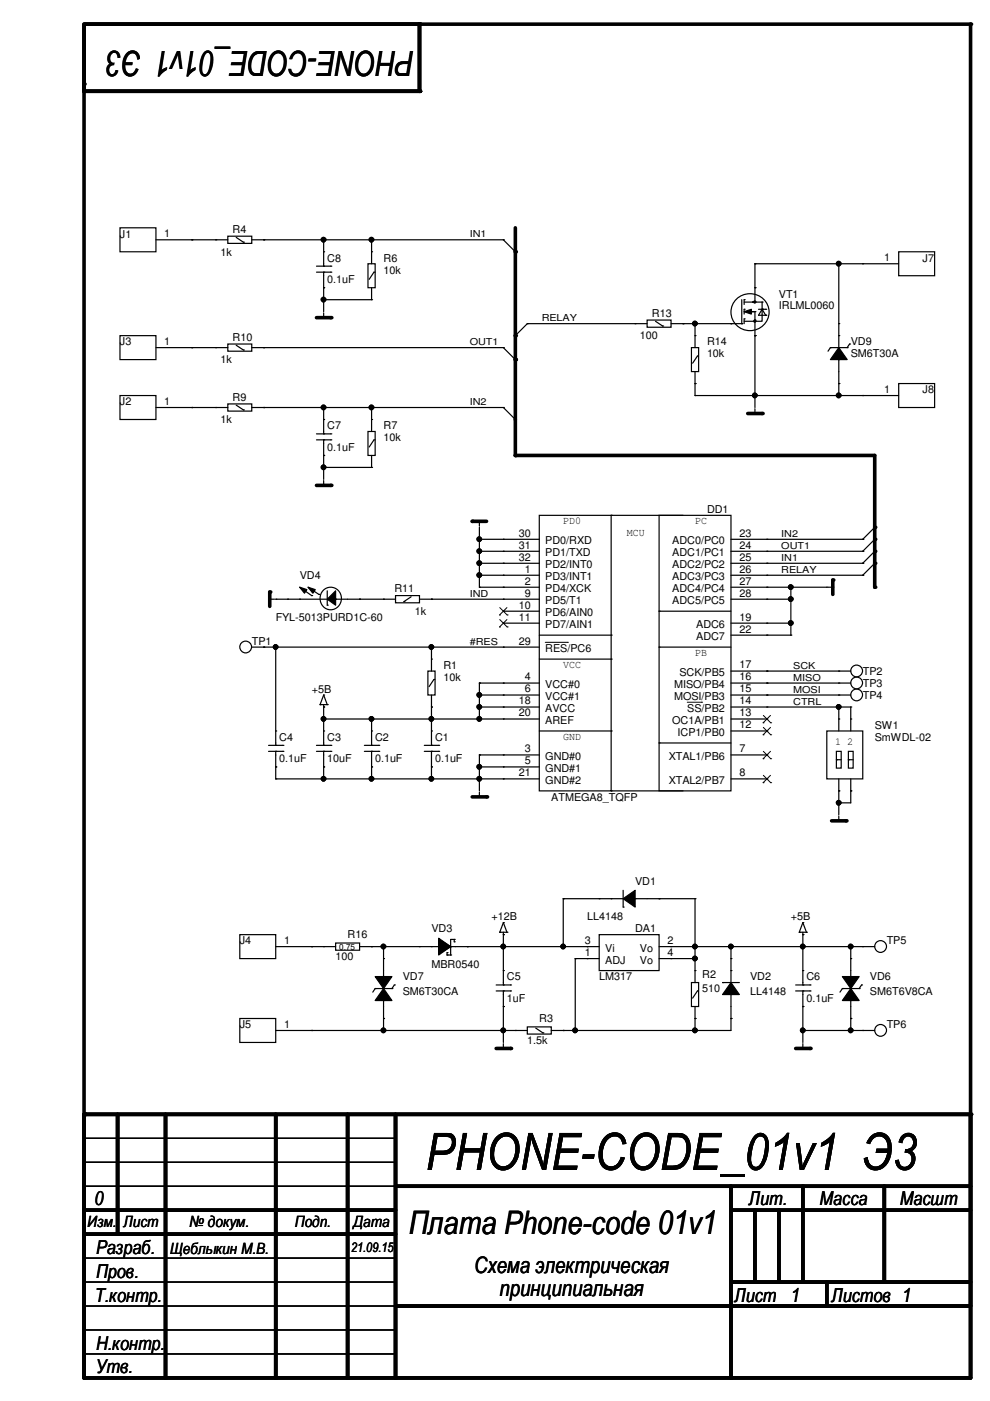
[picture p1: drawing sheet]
<svg xmlns="http://www.w3.org/2000/svg" width="210mm" height="297mm" viewBox="0 0 210 297" stroke-linecap="round" stroke-linejoin="round" font-family="sans-serif">
<g fill="none" stroke="#000" stroke-width=".76">
<path d="M17.8 5.1h188v287h-188v-286.7M88.9 5.1v14.2h-71.1M109.3 48.3v48.3h76.2v27.9M67.1 67.4h3M158.5 87.7h3.1M67.1 102.9h3M100.1 110.5h3.1M57.2 125.5v3.1M176.6 123v3M100.1 169h3.1M176.3 174h3.1M18.1 236.3h187.7"/>
<path d="M24.9 236.3v25.4M35.1 236.3v55.8M58.5 236.3v55.8M73.7 236.3v55.8M83.9 236.3v55.8M105.2 222.3h3M168.7 222.3h3M17.8 256.6h66.1M83.9 251.5h121.9M155 251.5v40.6M155 256.6h50.8M160.1 256.6v15.2"/>
<path d="M165.1 256.6v15.2M170.2 251.5v20.3M187.5 251.5v20.3M17.8 261.7h66.1M83.9 276.9h121.9M155 271.8h50.8M175.3 271.8v5.1"/>
</g>
<g fill="#000">
<circle cx="17.8" cy="17.8" r=".38"/>
<circle cx="17.8" cy="19.3" r=".38"/>
<circle cx="88.9" cy="19.3" r=".38"/>
<circle cx="88.9" cy="5.1" r=".38"/>
<circle cx="205.8" cy="5.1" r=".38"/>
<circle cx="109.3" cy="53.4" r=".38"/>
<circle cx="70.1" cy="67.4" r=".38"/>
<circle cx="109.3" cy="71.2" r=".38"/>
<circle cx="109.3" cy="76.2" r=".38"/>
<circle cx="109.3" cy="96.6" r=".38"/>
<circle cx="161.6" cy="87.7" r=".38"/>
<circle cx="70.1" cy="102.9" r=".38"/>
<circle cx="100.1" cy="110.5" r=".38"/>
<circle cx="185.5" cy="114.3" r=".38"/>
<circle cx="185.5" cy="116.9" r=".38"/>
<circle cx="185.5" cy="119.4" r=".38"/>
<circle cx="185.5" cy="111.8" r=".38"/>
<circle cx="57.2" cy="125.5" r=".38"/>
<circle cx="176.6" cy="123" r=".38"/>
<circle cx="185.5" cy="124.5" r=".38"/>
<circle cx="103.2" cy="169" r=".38"/>
<circle cx="179.4" cy="174" r=".38"/>
<circle cx="17.8" cy="236.3" r=".38"/>
<circle cx="18.1" cy="236.3" r=".38"/>
<circle cx="108.2" cy="222.3" r=".38"/>
<circle cx="171.7" cy="222.3" r=".38"/>
<circle cx="205.8" cy="236.3" r=".38"/>
<circle cx="17.8" cy="256.6" r=".38"/>
<circle cx="83.9" cy="251.5" r=".38"/>
<circle cx="155" cy="256.6" r=".38"/>
<circle cx="17.8" cy="261.7" r=".38"/>
<circle cx="24.9" cy="261.7" r=".38"/>
<circle cx="83.9" cy="276.9" r=".38"/>
<circle cx="155" cy="271.8" r=".38"/>
<circle cx="160.1" cy="271.8" r=".38"/>
<circle cx="165.1" cy="271.8" r=".38"/>
<circle cx="170.2" cy="271.8" r=".38"/>
<circle cx="175.3" cy="276.9" r=".38"/>
<circle cx="187.5" cy="271.8" r=".38"/>
<circle cx="17.8" cy="292.1" r=".38"/>
<circle cx="35.1" cy="292.1" r=".38"/>
<circle cx="58.5" cy="292.1" r=".38"/>
<circle cx="73.7" cy="292.1" r=".38"/>
<circle cx="83.9" cy="292.1" r=".38"/>
<circle cx="155" cy="292.1" r=".38"/>
</g>
<g fill="none" stroke="#000" stroke-width=".25">
<path d="M25.4 48.3h7.7v5.1h-7.7zM33.1 50.8h15.2M40.7 50.8h.1M45.8 50.8h.1M48.3 50.1h5.1v1.5h-5.1zM50.1 50.3l1.5 1.1M51.6 51.4h.1M53.4 50.8h53.3M55.9 50.8h.1M67.1 57.7h3M67.1 56.4h3M68.6 56.4h.1"/>
<path d="M68.6 57.7h.1M68.6 53.4h.1M68.6 50.8h.1M68.6 50.8v5.6M68.6 57.7v8.4M70.1 57.7h.1M70.1 56.4h.1M78 55.9h1.5v5.1h-1.5zM78.8 53.4h.1M78.8 50.8h.1M78.8 50.8v5.1M79.3 57.7h.1"/>
<path d="M79.3 57.7l-1 1.5M106.7 50.8h.1M106.7 50.8l2.6 2.6M160.1 55.9h.1M160.1 55.9v8.2M160.1 55.9h30.4M177.8 55.9h.1M177.8 55.9v17.8M182.9 55.9h.1M190.5 53.4h7.7v5.1h-7.7zM25.4 71.2h7.7v5h-7.7zM33.1 73.7h15.2"/>
<path d="M40.7 73.7h.1M45.8 73.7h.1M48.3 72.9h5.1v1.6h-5.1zM50.1 73.2l1.5 1M51.6 74.2h.1M53.4 73.7h53.3M55.9 73.7h.1M68.6 67.4h.1M68.6 61h.1M68.6 63.5h.1M68.6 66.3v1.1M68.6 63.5h10.2"/>
<path d="M78.8 63.5h.1M78.8 61v2.5M106.7 73.7h.1M109.3 71.2h.1M109.3 71.2v5l-2.6-2.5M111.8 68.6h.1M111.8 68.6l-2.5 2.6M111.8 68.6h25.4M134.7 68.6h.1M137.2 67.9h5.1v1.5h-5.1zM139 68.1l1.5 1M140.5 69.1h.1"/>
<path d="M142.3 68.6h15M144.8 68.6h.1M146.6 73.7h1.5v5.1h-1.5zM147.4 71.2h.1M147.4 68.6h.1M147.4 68.6v5.1M147.4 78.8v5.1M147.9 75.5h.1M147.9 75.5l-1 1.5M155 68.6h.1M156.2 63.4a4 4 0 0 1 6.1 .5 4 4 0 0 1-1.7 5.9 4 4 0 0 1-4.9-1.4 4 4 0 0 1 .5-5zM157.3 68.6h.1"/>
<path d="M157.3 63.5v5.1M157.8 66.1l1.5-.5v1zM157.8 63.5h.1M157.8 67.6h.1M157.8 65.6h.1M157.8 68.1h2.3M157.8 66.1h2.3M157.8 64.1h3.8M157.8 63.5v1.1M157.8 65.6v1M157.8 67.6v1M159.6 66.1h.1"/>
<path d="M159.6 64.1h.1M159.9 63.9h.3v.3h-.3zM159.9 67.9h.3v.3h-.3zM160.1 68.1h.1M160.1 71.2h.1M160.1 64.1h.1M160.1 66.1h.1M160.1 67.9h.1M160.1 61h.1M160.1 66.1v20.3M160.8 65.6h1.5M161.6 65.6h.1"/>
<path d="M161.6 64.1v4h-1.5M161.6 64.1h.1M161.6 65.6l-.8 1.2h1.5M161.6 65.6l.7 1.2M162.3 65.6h.1M162.3 66.8h.1M176.1 73.7h.1M176.1 73.7h3.5M176.1 73.7l-.5 .8M177.8 73.7l1.8 2.5h-3.5zM177.8 76.2h.1M177.8 71.2h.1"/>
<path d="M177.8 68.6h.1M177.8 76.2v7.7M179.6 73.7h.1M180.1 72.9h.1M180.1 72.9l-.5 .8M25.4 83.9h7.7v5h-7.7zM33.1 86.4h15.2M40.7 86.4h.1M45.8 86.4h.1M48.3 85.6h5.1v1.6h-5.1zM50.1 85.9l1.5 1M51.6 86.9h.1"/>
<path d="M53.4 86.4h53.3M55.9 86.4h.1M67.1 93.3h3M67.1 92h3M68.6 92h.1M68.6 93.3h.1M68.6 88.9h.1M68.6 96.6h.1M68.6 86.4h.1M68.6 99.1h.1M68.6 86.4v5.6M68.6 93.3v8.3"/>
<path d="M68.6 99.1h10.2M70.1 93.3h.1M70.1 92h.1M78 91.5h1.5v5.1h-1.5zM78.8 99.1h.1M78.8 88.9h.1M78.8 86.4h.1M78.8 86.4v5.1M78.8 96.6v2.5M79.3 93.3h.1M79.3 93.3l-1 1.5M106.7 86.4h.1"/>
<path d="M106.7 86.4l2.6 2.5M147.4 81.3h.1M147.4 83.9h.1M147.4 83.9h43.1M160.1 87.7h.1M160.1 83.9h.1M160.1 86.7v1M177.8 81.3h.1M177.8 83.9h.1M182.9 83.9h.1M190.5 81.3h7.7v5.1h-7.7zM68.6 102.9h.1"/>
<path d="M68.6 101.9v1M101.6 110.5h.1M101.6 114.3h.1M101.6 116.9h.1M101.6 119.4h.1M101.6 110.5v1M101.6 111.8v12.7M101.6 114.3h12.7M101.6 116.9h12.7M101.6 119.4h12.7M106.7 114.3h.1M106.7 116.9h.1"/>
<path d="M106.7 119.4h.1M114.3 109.3h15.3v58.4h-15.3zM129.6 109.3h.1M129.6 109.3h15.2M139.7 109.3h15.3v58.4h-15.3zM155 114.3h27.9M155 116.9h27.9M155 119.4h27.9M162.6 114.3h.1M162.6 116.9h.1M162.6 119.4h.1M182.9 114.3h.1"/>
<path d="M182.9 116.9h.1M182.9 119.4h.1M185.5 111.8l-2.6 2.5M185.5 114.3l-2.6 2.6M185.5 116.9l-2.6 2.5M185.5 119.4l-2.6 2.6M53.4 137.2h60.9M55.9 137.2h.1M57.2 127h.1M57.2 127h1M58.5 137.2h.1M58.5 127h.1"/>
<path d="M58.5 127h10.9M58.5 137.2v20.8M61 127h.1M63.5 124.5l1.6 .5-.5 .8zM63.5 127h.1M63.5 124.5l2.6 1.8M65.3 124.5l1.5 .5-.5 .8zM65.3 124.5l2.3 1.5M66.1 126.3h.1M67.6 126h.1M68.7 125a2.32 2.32 0 0 1 3.1 .3 2.32 2.32 0 0 1 0 3.1 2.32 2.32 0 0 1-3.1 .3 2.51 2.51 0 0 1 0-3.7zM69.4 128.3h.1"/>
<path d="M69.4 125.3v3M70.9 125.5l.3-.2v3l-1.8-1.3zM71.2 127h.1M71.2 127h12.7M76.2 127h.1M81.3 127h.1M83.9 126.3h5v1.5h-5zM85.6 127.6h.1M87.2 126.5l-1.6 1.1M88.9 127h25.4M91.5 127h.1M91.5 139.7h.1"/>
<path d="M91.5 137.2h.1M91.5 137.2v5.1M101.6 124.5h.1M101.6 122h.1M101.6 124.5h12.7M101.6 122h12.7M106.7 124.5h.1M106.7 127h.1M106.7 129.6h.1M106.7 132.1h.1M106.7 137.2h.1M106.7 122h.1"/>
<path d="M106.7 129.6h7.6M106.7 132.1h7.6M114.3 134.7h15.3M114.3 139.7h15.3M129.6 134.7h.1M129.6 139.7h.1M139.7 129.6h.1M139.7 137.2h.1M139.7 137.2h15.3M139.7 129.6h15.3M155 124.5h20.3M155 127h12.7"/>
<path d="M155 134.7h12.7M155 132.1h12.7M155 122h27.9M162.6 127h.1M162.6 122h.1M162.6 132.1h.1M162.6 124.5h.1M162.6 134.7h.1M167.7 124.5h.1M167.7 127h.1M167.7 132.1h.1M167.7 134.7h.1"/>
<path d="M167.7 124.5v10.2M175.3 124.5h.1M175.6 124.5h1M176.6 124.5h.1M182.9 122h.1M56.9 159.3h3.1M56.9 158h3.1M58.5 158h.1M58.5 159.3h.1M58.5 155h.1M58.5 159.3v5.8M60 159.3h.1"/>
<path d="M60 158h.1M67.1 159.3h3M67.1 158h3M67.9 149.4h.1M67.9 149.4h1.5M68.6 149.9h.1M68.6 147.4h.1M68.6 158h.1M68.6 159.3h.1M68.6 155h.1M68.6 152.4h.1M68.6 149.4v8.6"/>
<path d="M68.6 159.3v5.8M68.6 147.4l-.7 2M68.6 147.4l.8 2M68.6 152.4h45.7M69.4 149.4h.1M70.1 159.3h.1M70.1 158h.1M77.3 159.3h3M77.3 158h3M78.8 158h.1M78.8 159.3h.1M78.8 155h.1"/>
<path d="M78.8 152.4h.1M78.8 152.4v5.6M78.8 159.3v5.8M80.3 159.3h.1M80.3 158h.1M90 159.3h3M90 158h3M90.7 142.3h1.5v5.1h-1.5zM91.5 158h.1M91.5 159.3h.1M91.5 155h.1M91.5 149.9h.1"/>
<path d="M91.5 152.4h.1M91.5 147.4v10.6M91.5 159.3v5.8M92 144.1h.1M92 144.1l-1 1.5M93 159.3h.1M93 158h.1M101.6 144.8h.1M101.6 147.4h.1M101.6 152.4h.1M101.6 149.9h.1M101.6 144.8v7.6"/>
<path d="M101.6 144.8h12.7M101.6 147.4h12.7M101.6 149.9h12.7M106.7 152.4h.1M106.7 144.8h.1M106.7 147.4h.1M106.7 149.9h.1M114.3 155h15.3M129.6 155h.1M139.7 157.5h.1M139.7 157.5h15.3M155 144.8h25.4"/>
<path d="M155 147.4h25.4M155 142.3h25.4M155 155h7.6M155 152.4h7.6M155 149.9h25.4M162.6 152.4h.1M162.6 155h.1M162.6 149.9h.1M162.6 147.4h.1M162.6 144.8h.1M162.6 142.3h.1M175.3 155h7.6v10.1h-7.6z"/>
<path d="M177.3 159.3h1.1v3.6h-1.1zM177.8 144.8h.1M177.8 147.4h.1M177.8 152.4h.1M177.8 142.3h.1M177.8 149.9h.1M177.8 149.9v5.1M179.9 159.3h1v3.6h-1zM180.4 152.4h.1M180.4 149.9h.1M180.4 149.9v5.1M58.5 162.6h.1"/>
<path d="M58.5 165.1h.1M58.5 165.1h55.8M68.6 162.6h.1M68.6 165.1h.1M78.8 162.6h.1M78.8 165.1h.1M91.5 162.6h.1M91.5 165.1h.1M101.6 169h.1M101.6 160.1h.1M101.6 165.1h.1M101.6 162.6h.1"/>
<path d="M101.6 160.1v7.6M101.6 167.9v1.1M101.6 160.1h12.7M101.6 162.6h12.7M106.7 160.1h.1M106.7 162.6h.1M106.7 165.1h.1M129.6 167.7h.1M129.6 167.7h15.2M155 160.1h7.6M155 165.1h7.6M162.6 160.1h.1"/>
<path d="M162.6 165.1h.1M177.3 161.1h.1M177.3 161.1h1.1M177.8 174h.1M177.8 167.7h.1M177.8 170.2h.1M177.8 165.1v7.7M177.8 173v1M179.9 161.1h.1M179.9 161.1h1M180.4 167.7h.1M180.4 165.1v5.1h-2.6"/>
<path d="M50.8 198.2h7.7v5h-7.7zM71.2 199.9h5v1.6h-5zM93 198.9l2.5 1.8-2.5 1.8zM96.3 199.2h.1M96.3 199.7h.1M96.3 199.2h-.8v3.3M96.3 199.2v.5M106 197.7h.1M106 197.7h1.5M106.7 198.2h.1M106.7 195.6h.1M106.7 197.7v11.1"/>
<path d="M106.7 195.6l-.7 2.1M106.7 195.6l.8 2.1M107.5 197.7h.1M119.4 190.5h.1M119.4 190.5h12.7M119.4 190.5v10.2M127 198.2h12.7v7.6h-12.7zM127 190.5h.1M129.6 190.5h.1M132.1 190.5l2.6-1.7v3.5zM132.1 192.3h.1M132.1 188.8v3.5"/>
<path d="M134.7 190.5h.1M134.7 190.5h12.7M139.7 190.5h.1M147.4 190.5h.1M147.4 190.5v17.8M169.5 197.7h.1M169.5 197.7h1.5M170.2 198.2h.1M170.2 195.6h.1M170.2 197.7v11.1M170.2 195.6l-.7 2.1M170.2 195.6l.8 2.1"/>
<path d="M171 197.7h.1M50.8 215.9h7.7v5.1h-7.7zM58.5 200.7h12.7M58.5 218.5h53.3M66.1 200.7h.1M66.1 218.5h.1M68.6 200.7h.1M76.2 200.7h50.8M78.8 200.7h.1M79.5 207.1h3.6l-1.8 2.5zM79.5 209.6h.1M79.5 209.6h3.6"/>
<path d="M79.5 209.6l-.5 .8M81.3 209.6l1.8 2.5h-3.6zM81.3 212.1h.1M81.3 207.1h.1M81.3 215.9h.1M81.3 203.2h.1M81.3 200.7h.1M81.3 218.5h.1M81.3 200.7v6.4M81.3 212.1v6.4M83.1 209.6h.1M83.6 208.8h.1"/>
<path d="M83.6 208.8l-.5 .8M88.9 200.7h.1M91.5 200.7h.1M93 202.2h.1M94.8 202.5h.1M94.8 202h.1M94.8 202.5h.7M94.8 202v.5M95.5 200.7h.1M95.5 202.5h.1M95.5 200.7l-2.5-1.5v3M95.5 200.7l-2.5 1.5"/>
<path d="M99.1 200.7h.1M105.2 210.1h3M105.2 208.8h3M106.7 208.8h.1M106.7 210.1h.1M106.7 205.8h.1M106.7 213.4h.1M106.7 200.7h.1M106.7 218.5h.1M106.7 210.1v10.9M108.2 210.1h.1M108.2 208.8h.1"/>
<path d="M109.3 218.5h.1M111.8 217.7h5.1v1.5h-5.1zM113.6 218l1.5 1M115.1 219h.1M119.4 218.5h.1M122 203.2h.1M122 218.5h.1M122 203.2h5M122 203.2v15.3M124.5 200.7h.1M124.5 203.2h.1M139.7 200.7h45.8"/>
<path d="M139.7 203.2h7.7M142.3 200.7h.1M142.3 203.2h.1M146.6 208.3h1.5v5.1h-1.5zM147.4 215.9h.1M147.4 205.8h.1M147.4 200.7h.1M147.4 203.2h.1M147.4 218.5h.1M147.4 213.4v5.1M147.9 210.1h.1M147.9 210.1l-1 1.5"/>
<path d="M153.2 208.3h.1M153.2 208.3h3.6M155 208.3l1.8 2.6h-3.6zM155 210.9h.1M155 205.8h.1M155 203.2h.1M155 215.9h.1M155 200.7h.1M155 210.9v7.6h-38.1M155 200.7v7.6M168.7 210.1h3M168.7 208.8h3"/>
<path d="M170.2 208.8h.1M170.2 210.1h.1M170.2 205.8h.1M170.2 213.4h.1M170.2 200.7h.1M170.2 218.5h.1M170.2 210.1v10.9M170.2 218.5h15.3M171.7 210.1h.1M171.7 208.8h.1M178.6 207.1h3.6l-1.8 2.5zM178.6 209.6h.1"/>
<path d="M178.6 209.6h3.6M178.6 209.6l-.5 .8M180.4 209.6l1.8 2.5h-3.6zM180.4 212.1h.1M180.4 207.1h.1M180.4 215.9h.1M180.4 203.2h.1M180.4 200.7h.1M180.4 218.5h.1M180.4 200.7v6.4M180.4 212.1v6.4M182.2 209.6h.1"/>
<path d="M182.7 208.8h.1M182.7 208.8l-.5 .8M182.9 200.7h.1M182.9 218.5h.1M17.8 237h.1M17.8 236.5v.5M106.7 222.3h.1M106.7 221.3v1M170.2 222.3h.1M170.2 221.3v1M17.8 246.4h.1M17.8 241.3h.1"/>
<path d="M17.8 251.5h.1M17.8 246.4h66.1M17.8 241.3h66.1M17.8 251.5h66.1M17.8 276.9h.1M17.8 271.8h.1M17.8 266.7h.1M17.8 276.9h66.1M17.8 271.8h66.1M17.8 266.7h66.1M17.8 287.1h.1M17.8 282h.1"/>
<path d="M17.8 287.1h66.1M17.8 282h66.1"/>
<circle cx="68.6" cy="50.8" r=".49"/>
<circle cx="78.8" cy="50.8" r=".49"/>
<circle cx="177.8" cy="55.9" r=".49"/>
<circle cx="68.6" cy="63.5" r=".49"/>
<circle cx="147.3" cy="68.6" r=".49"/>
<circle cx="68.6" cy="99.1" r=".49"/>
<circle cx="68.6" cy="86.4" r=".49"/>
<circle cx="78.8" cy="86.4" r=".49"/>
<circle cx="160" cy="83.8" r=".49"/>
<circle cx="177.8" cy="83.8" r=".49"/>
<circle cx="101.6" cy="119.4" r=".49"/>
<circle cx="101.6" cy="114.3" r=".49"/>
<circle cx="101.6" cy="116.9" r=".49"/>
<circle cx="52.1" cy="137.2" r="1.25"/>
<circle cx="58.4" cy="137.2" r=".49"/>
<circle cx="91.5" cy="137.2" r=".49"/>
<circle cx="101.6" cy="121.9" r=".49"/>
<circle cx="167.7" cy="124.5" r=".49"/>
<circle cx="167.7" cy="132.1" r=".49"/>
<circle cx="167.7" cy="127" r=".49"/>
<circle cx="68.6" cy="152.4" r=".49"/>
<circle cx="78.8" cy="152.4" r=".49"/>
<circle cx="91.5" cy="152.4" r=".49"/>
<circle cx="101.6" cy="152.4" r=".49"/>
<circle cx="101.6" cy="147.3" r=".49"/>
<circle cx="101.6" cy="149.9" r=".49"/>
<circle cx="177.8" cy="149.9" r=".49"/>
<circle cx="181.6" cy="147.3" r="1.25"/>
<circle cx="181.6" cy="142.3" r="1.25"/>
<circle cx="181.6" cy="144.8" r="1.25"/>
<circle cx="68.6" cy="165.1" r=".49"/>
<circle cx="78.8" cy="165.1" r=".49"/>
<circle cx="91.5" cy="165.1" r=".49"/>
<circle cx="101.6" cy="162.6" r=".49"/>
<circle cx="101.6" cy="165.1" r=".49"/>
<circle cx="177.8" cy="170.2" r=".49"/>
<circle cx="81.3" cy="218.5" r=".49"/>
<circle cx="81.3" cy="200.7" r=".49"/>
<circle cx="106.7" cy="218.5" r=".49"/>
<circle cx="106.7" cy="200.7" r=".49"/>
<circle cx="119.4" cy="200.7" r=".49"/>
<circle cx="121.9" cy="218.5" r=".49"/>
<circle cx="147.3" cy="218.5" r=".49"/>
<circle cx="147.3" cy="200.7" r=".49"/>
<circle cx="147.3" cy="203.2" r=".49"/>
<circle cx="155" cy="200.7" r=".49"/>
<circle cx="170.2" cy="218.5" r=".49"/>
<circle cx="170.2" cy="200.7" r=".49"/>
<circle cx="180.4" cy="200.7" r=".49"/>
<circle cx="180.4" cy="218.5" r=".49"/>
<circle cx="186.7" cy="200.7" r="1.25"/>
<circle cx="186.7" cy="218.5" r="1.25"/>
</g>
<g fill="#000">
<path d="M63.5 124.5l1.6 .5-.5 .8zM65.3 124.5l1.5 .5-.5 .8zM70.9 125.5l.3-.2v3l-1.8-1.3z"/>
<path d="M157.8 66.1l1.5-.5v1z" fill-rule="evenodd"/>
<path d="M159.9 63.9h.3v.3h-.3z" fill-rule="evenodd"/>
<path d="M159.9 67.9h.3v.3h-.3z" fill-rule="evenodd"/>
<path d="M177.8 73.7l1.8 2.5h-3.5z" fill-rule="evenodd"/>
<path d="M132.1 190.5l2.6-1.7v3.5z" fill-rule="evenodd"/>
<path d="M81.3 209.6l1.8 2.5h-3.6z" fill-rule="evenodd"/>
<path d="M79.5 207.1h3.6l-1.8 2.5z" fill-rule="evenodd"/>
<path d="M93 198.9l2.5 1.8-2.5 1.8z" fill-rule="evenodd"/>
<path d="M155 208.3l1.8 2.6h-3.6z" fill-rule="evenodd"/>
<path d="M180.4 209.6l1.8 2.5h-3.6z" fill-rule="evenodd"/>
<path d="M178.6 207.1h3.6l-1.8 2.5z" fill-rule="evenodd"/>
<circle cx="68.6" cy="50.8" r=".49"/>
<circle cx="78.8" cy="50.8" r=".49"/>
<circle cx="177.8" cy="55.9" r=".49"/>
<circle cx="68.6" cy="63.5" r=".49"/>
<circle cx="147.3" cy="68.6" r=".49"/>
<circle cx="68.6" cy="99.1" r=".49"/>
<circle cx="68.6" cy="86.4" r=".49"/>
<circle cx="78.8" cy="86.4" r=".49"/>
<circle cx="160" cy="83.8" r=".49"/>
<circle cx="177.8" cy="83.8" r=".49"/>
<circle cx="101.6" cy="119.4" r=".49"/>
<circle cx="101.6" cy="114.3" r=".49"/>
<circle cx="101.6" cy="116.9" r=".49"/>
<circle cx="58.4" cy="137.2" r=".49"/>
<circle cx="91.5" cy="137.2" r=".49"/>
<circle cx="101.6" cy="121.9" r=".49"/>
<circle cx="167.7" cy="124.5" r=".49"/>
<circle cx="167.7" cy="132.1" r=".49"/>
<circle cx="167.7" cy="127" r=".49"/>
<circle cx="68.6" cy="152.4" r=".49"/>
<circle cx="78.8" cy="152.4" r=".49"/>
<circle cx="91.5" cy="152.4" r=".49"/>
<circle cx="101.6" cy="152.4" r=".49"/>
<circle cx="101.6" cy="147.3" r=".49"/>
<circle cx="101.6" cy="149.9" r=".49"/>
<circle cx="177.8" cy="149.9" r=".49"/>
<circle cx="68.6" cy="165.1" r=".49"/>
<circle cx="78.8" cy="165.1" r=".49"/>
<circle cx="91.5" cy="165.1" r=".49"/>
<circle cx="101.6" cy="162.6" r=".49"/>
<circle cx="101.6" cy="165.1" r=".49"/>
<circle cx="177.8" cy="170.2" r=".49"/>
<circle cx="81.3" cy="218.5" r=".49"/>
<circle cx="81.3" cy="200.7" r=".49"/>
<circle cx="106.7" cy="218.5" r=".49"/>
<circle cx="106.7" cy="200.7" r=".49"/>
<circle cx="119.4" cy="200.7" r=".49"/>
<circle cx="121.9" cy="218.5" r=".49"/>
<circle cx="147.3" cy="218.5" r=".49"/>
<circle cx="147.3" cy="200.7" r=".49"/>
<circle cx="147.3" cy="203.2" r=".49"/>
<circle cx="155" cy="200.7" r=".49"/>
<circle cx="170.2" cy="218.5" r=".49"/>
<circle cx="170.2" cy="200.7" r=".49"/>
<circle cx="180.4" cy="200.7" r=".49"/>
<circle cx="180.4" cy="218.5" r=".49"/>
</g>
<g fill="none" stroke="#000" stroke-width=".21">
<path d="M105.9 130.4h.1M105.9 132.9h.1M106 128.8l1.5 1.6M106 131.4l1.5 1.5M107.5 128.8l-1.6 1.6M107.5 131.4l-1.6 1.5M107.5 130.4h.1M107.5 132.9h.1M115.6 136.2h4.7M120.3 136.2h.1M145.7 148.9h3.1M148.8 148.9h.1"/>
<path d="M161.8 153.2h.1M161.8 155.8h.1M161.8 151.7l1.6 1.5M161.8 154.2l1.6 1.6M161.8 159.3l1.6 1.6M163.4 151.7l-1.6 1.5M163.4 154.2l-1.6 1.6M163.4 159.3l-1.6 1.6M163.4 153.2h.1M163.4 155.8h.1M161.8 160.9h.1M161.8 165.9h.1"/>
<path d="M161.8 164.4l1.6 1.5M163.4 164.4l-1.6 1.5M163.4 160.9h.1M163.4 165.9h.1"/>
</g>
<text font-size="10.9" x="90.3" y="248">PHONE-CODE_01v1 Э3</text>
<text font-size="7.4" x="87.8" y="10.8" transform="rotate(-180 87.8 10.8)">PHONE-CODE_01v1 Э3</text>
<text font-size="6.9" x="86.7" y="261.6">Плата Phone-code 01v1</text>
<g font-size="4.8">
<text x="100.5" y="269.9">Схема электрическая</text>
<text x="105.9" y="274.9">принципиальная</text>
</g>
<g font-size="4.1">
<text x="20" y="255.5">0</text>
<text x="158.8" y="255.5">Лит.</text>
<text x="173.8" y="255.5">Масса</text>
<text x="190.8" y="255.5">Масшт</text>
<text x="20.4" y="265.9">Разраб.</text>
<text x="20.4" y="271">Пров.</text>
<text x="20.1" y="276.1">Т.контр.</text>
<text x="155.7" y="276.1">Лист</text>
<text x="167.7" y="276.1">1</text>
<text x="176.3" y="276.1">Листов 1</text>
<text x="20.4" y="286.3">Н.контр.</text>
<text x="20.4" y="291.1">Утв.</text>
</g>
<g font-size="3.3">
<text x="18.6" y="260.2">Изм.</text>
<text x="26.2" y="260.2">Лист</text>
<text x="40.2" y="260.2">№ докум.</text>
<text x="62.5" y="260.2">Подп.</text>
<text x="75" y="260.2">Дата</text>
<text x="36.1" y="265.8">Щеблыкин М.В.</text>
</g>
<text font-size="2.8" x="74.5" y="265.5">21.09.15</text>
<g font-size="2.3">
<text x="25.4" y="50.4">J1</text>
<text x="34.8" y="50.3">1</text>
<text x="49.3" y="49.4">R4</text>
<text x="46.8" y="54.2">1k</text>
<text x="69.4" y="55.5">C8</text>
<text x="81.3" y="55.5">R6</text>
<text x="81.3" y="58">10k</text>
<text x="187.5" y="55.4">1</text>
<text x="195.6" y="55.5">J7</text>
<text x="69.4" y="60">0.1uF</text>
<text x="165.1" y="63.1">VT1</text>
<text x="165.1" y="65.6">IRLML0060</text>
<text x="135.7" y="72">100</text>
<text x="138.2" y="67.1">R13</text>
<text x="25.4" y="73.2">J3</text>
<text x="34.8" y="73.2">1</text>
<text x="46.8" y="77">1k</text>
<text x="49.3" y="72.2">R10</text>
<text x="149.9" y="73.2">R14</text>
<text x="149.9" y="75.8">10k</text>
<text x="180.4" y="73.2">VD9</text>
<text x="180.4" y="75.8">SM6T30A</text>
<text x="187.5" y="83.3">1</text>
<text x="195.6" y="83.4">J8</text>
<text x="25.4" y="85.9">J2</text>
<text x="34.8" y="85.9">1</text>
<text x="46.8" y="89.7">1k</text>
<text x="49.3" y="84.9">R9</text>
<text x="69.4" y="91">C7</text>
<text x="69.4" y="95.6">0.1uF</text>
<text x="81.3" y="91">R7</text>
<text x="81.3" y="93.6">10k</text>
<text x="110" y="113.8">30</text>
<text x="119.4" y="111.1">PD0</text>
<text x="132.9" y="113.7">MCU</text>
<text x="147.4" y="111.1">PC</text>
<text x="149.9" y="108.8">DD1</text>
<text x="156.8" y="113.8">23</text>
<text x="110" y="116.3">31</text>
<text x="110" y="118.9">32</text>
<text x="115.6" y="115.4">PD0/RXD</text>
<text x="115.6" y="117.9">PD1/TXD</text>
<text x="142.5" y="115.4">ADC0/PC0</text>
<text x="142.5" y="117.9">ADC1/PC1</text>
<text x="156.8" y="116.3">24</text>
<text x="156.8" y="118.9">25</text>
<text x="63.5" y="122.8">VD4</text>
<text x="83.6" y="125.6">R11</text>
<text x="111.3" y="124">2</text>
<text x="111.3" y="121.4">1</text>
<text x="115.6" y="125.6">PD4/XCK</text>
<text x="115.6" y="123">PD3/INT1</text>
<text x="115.6" y="120.5">PD2/INT0</text>
<text x="142.5" y="120.5">ADC2/PC2</text>
<text x="142.5" y="123">ADC3/PC3</text>
<text x="142.5" y="125.6">ADC4/PC4</text>
<text x="156.8" y="121.4">26</text>
<text x="156.8" y="124">27</text>
<text x="58.5" y="131.7">FYL-5013PURD1C-60</text>
<text x="87.9" y="130.4">1k</text>
<text x="110" y="129">10</text>
<text x="110" y="131.6">11</text>
<text x="111.3" y="126.5">9</text>
<text x="115.6" y="128.1">PD5/T1</text>
<text x="115.6" y="130.6">PD6/AIN0</text>
<text x="142.5" y="128.1">ADC5/PC5</text>
<text x="156.8" y="131.6">19</text>
<text x="156.8" y="126.5">28</text>
<text x="53.4" y="136.7">TP1</text>
<text x="110" y="136.7">29</text>
<text x="115.6" y="133.2">PD7/AIN1</text>
<text x="147.6" y="133.2">ADC6</text>
<text x="147.6" y="135.7">ADC7</text>
<text x="156.8" y="134.1">22</text>
<text x="94" y="141.8">R1</text>
<text x="115.6" y="138.3">RES/PC6</text>
<text x="119.4" y="141.6">VCC</text>
<text x="144.1" y="143.3">SCK/PB5</text>
<text x="147.4" y="139.1">PB</text>
<text x="156.8" y="141.7">17</text>
<text x="182.9" y="143.1">TP2</text>
<text x="66.1" y="146.9">+5B</text>
<text x="94" y="144.4">10k</text>
<text x="110" y="149.4">18</text>
<text x="111.3" y="144.3">4</text>
<text x="111.3" y="146.8">6</text>
<text x="115.6" y="145.9">VCC#0</text>
<text x="115.6" y="148.4">VCC#1</text>
<text x="142.9" y="148.4">MOSI/PB3</text>
<text x="142.9" y="145.9">MISO/PB4</text>
<text x="156.8" y="146.8">15</text>
<text x="156.8" y="144.3">16</text>
<text x="156.8" y="149.4">14</text>
<text x="182.9" y="145.6">TP3</text>
<text x="182.9" y="148.2">TP4</text>
<text x="110" y="151.9">20</text>
<text x="115.6" y="153.5">AREF</text>
<text x="115.6" y="151">AVCC</text>
<text x="142.5" y="153.5">OC1A/PB1</text>
<text x="145.7" y="151">SS/PB2</text>
<text x="156.8" y="154.4">12</text>
<text x="156.8" y="151.9">13</text>
<text x="185.5" y="154.5">SW1</text>
<text x="59.2" y="157.1">C4</text>
<text x="59.2" y="161.6">0.1uF</text>
<text x="69.4" y="157.1">C3</text>
<text x="69.4" y="161.6">10uF</text>
<text x="79.5" y="157.1">C2</text>
<text x="79.5" y="161.6">0.1uF</text>
<text x="92.2" y="157.1">C1</text>
<text x="92.2" y="161.6">0.1uF</text>
<text x="111.3" y="159.5">3</text>
<text x="115.6" y="161.1">GND#0</text>
<text x="119.4" y="156.8">GND</text>
<text x="141.8" y="161.1">XTAL1/PB6</text>
<text x="143.7" y="156">ICP1/PB0</text>
<text x="156.8" y="159.5">7</text>
<text x="177.1" y="157.9">1</text>
<text x="179.6" y="157.9">2</text>
<text x="185.5" y="157.1">SmWDL-02</text>
<text x="110" y="164.6">21</text>
<text x="111.3" y="162.1">5</text>
<text x="115.6" y="163.7">GND#1</text>
<text x="115.6" y="166.2">GND#2</text>
<text x="141.8" y="166.2">XTAL2/PB7</text>
<text x="156.8" y="164.6">8</text>
<text x="116.9" y="169.8">ATMEGA8_TQFP</text>
<text x="134.7" y="187.5">VD1</text>
<text x="91.5" y="197.7">VD3</text>
<text x="104.2" y="195.2">+12B</text>
<text x="124.5" y="195.2">LL4148</text>
<text x="134.7" y="197.7">DA1</text>
<text x="167.7" y="195.2">+5B</text>
<text x="50.8" y="200.2">J4</text>
<text x="60.2" y="200.2">1</text>
<text x="71.2" y="203.5">100</text>
<text x="73.7" y="199">R16</text>
<text x="124" y="200.2">3</text>
<text x="124" y="202.7">1</text>
<text x="128.3" y="201.8">Vi</text>
<text x="135.7" y="201.8">Vo</text>
<text x="141.5" y="200.2">2</text>
<text x="141.5" y="202.7">4</text>
<text x="188" y="200.2">TP5</text>
<text x="85.4" y="207.9">VD7</text>
<text x="91.5" y="205.3">MBR0540</text>
<text x="107.5" y="207.9">C5</text>
<text x="127" y="207.9">LM317</text>
<text x="128.3" y="204.3">ADJ</text>
<text x="135.7" y="204.3">Vo</text>
<text x="148.9" y="207.3">R2</text>
<text x="159" y="207.9">VD2</text>
<text x="171" y="207.9">C6</text>
<text x="184.4" y="207.9">VD6</text>
<text x="85.4" y="210.9">SM6T30CA</text>
<text x="107.5" y="212.4">1uF</text>
<text x="148.9" y="210.4">510</text>
<text x="159" y="210.9">LL4148</text>
<text x="171" y="212.4">0.1uF</text>
<text x="184.4" y="210.9">SM6T6V8CA</text>
<text x="50.8" y="218">J5</text>
<text x="60.2" y="217.9">1</text>
<text x="111.8" y="221.3">1.5k</text>
<text x="114.3" y="216.7">R3</text>
<text x="188" y="218">TP6</text>
</g>
<g font-size="2">
<text x="99.6" y="50.3">IN1</text>
<text x="114.9" y="68.1">RELAY</text>
<text x="99.6" y="73.2">OUT1</text>
<text x="99.6" y="85.9">IN2</text>
<text x="165.7" y="113.8">IN2</text>
<text x="165.7" y="118.9">IN1</text>
<text x="165.7" y="116.4">OUT1</text>
<text x="165.7" y="121.5">RELAY</text>
<text x="99.6" y="126.5">IND</text>
<text x="99.6" y="136.7">#RES</text>
<text x="168.2" y="141.8">SCK</text>
<text x="168.2" y="144.3">MISO</text>
<text x="168.2" y="146.9">MOSI</text>
<text x="168.2" y="149.4">CTRL</text>
</g>
<text font-size="1.8" x="71.9" y="201.4">0.75</text>
</svg>
